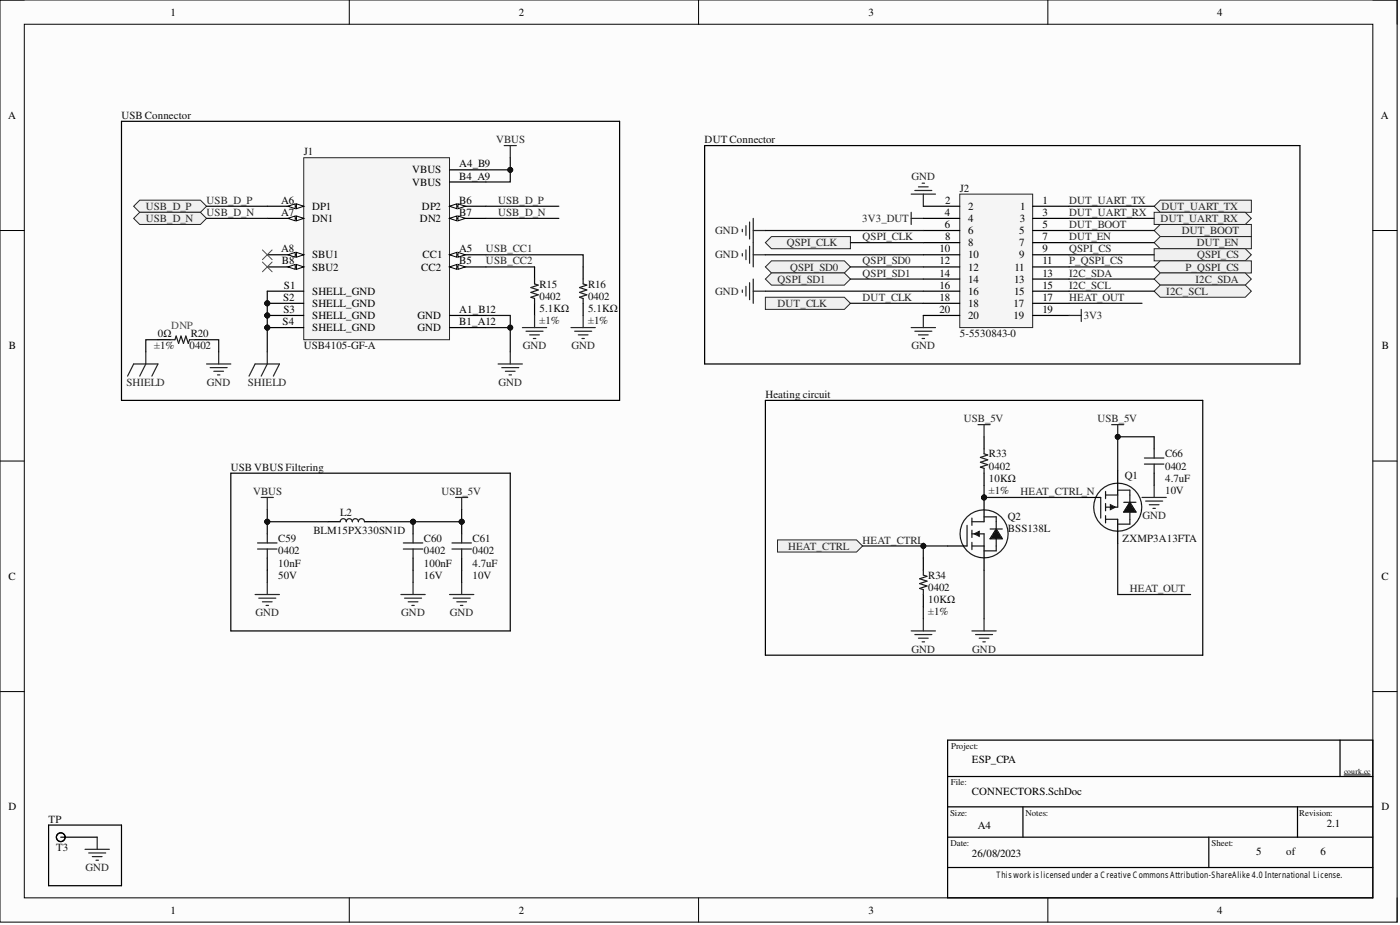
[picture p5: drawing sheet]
<svg xmlns="http://www.w3.org/2000/svg" width="292mm" height="193mm" viewBox="0 0 292 193" stroke-linecap="round" stroke-linejoin="round" font-family="sans-serif">
<path d="M0 0h291.5v192.4h-291.5z" fill-rule="evenodd" fill="#fcfcfc"/>
<path d="M0 0h291.5v192.4h-291.5z" fill="none" stroke="#000" stroke-width=".21"/>
<path d="M5.1 5.1h281.3v182.2h-281.3z" fill-rule="evenodd" fill="#fcfcfc"/>
<g fill="none" stroke="#000" stroke-width=".21">
<path d="M0 0h5.1M72.9 0v5.1M145.8 0v5.1M218.6 0v5.1M286.4 0h5.1v5.1M5.1 5.1h281.3v182.2h-281.3zM0 48.1h5.1M286.4 48.1h5.1M0 96.2h5.1M286.4 96.2h5.1M0 144.3h5.1M286.4 144.3h5.1"/>
<path d="M72.9 187.3v5.1M145.8 187.3v5.1M218.6 187.3v5.1M291.5 187.3v5.1"/>
</g>
<g fill="#0e0e0e" stroke="#0e0e0e" stroke-width=".21">
<circle cx="55.8" cy="63.3" r=".51"/>
<circle cx="55.8" cy="65.8" r=".51"/>
<circle cx="55.8" cy="68.3" r=".51"/>
</g>
<path d="M63.4 32.9h30.4v38h-30.4z" fill-rule="evenodd" fill="#f5f5f5"/>
<path d="M63.4 32.9h30.4v38h-30.4z" fill="none" stroke="#262626" stroke-width=".21"/>
<path d="M93.8 53.2h7.6" fill="none" stroke="#000" stroke-width=".25"/>
<g fill="#fbfbfb" stroke="#000" stroke-width=".21">
<path d="M93.8 53.2l1.5-.6v1.1z"/>
<path d="M95.6 52.6l1.5 .6-1.5 .5z"/>
</g>
<path d="M55.8 43h7.6" fill="none" stroke="#000" stroke-width=".25"/>
<g fill="#fbfbfb" stroke="#000" stroke-width=".21">
<path d="M61.8 42.5l1.6 .5-1.6 .5z"/>
<path d="M60.1 43l1.5-.5v1z"/>
</g>
<path d="M55.8 45.6h7.6" fill="none" stroke="#000" stroke-width=".25"/>
<g fill="#fbfbfb" stroke="#000" stroke-width=".21">
<path d="M61.8 45.1l1.6 .5-1.6 .5z"/>
<path d="M60.1 45.6l1.5-.5v1z"/>
</g>
<path d="M55.8 53.2h7.6" fill="none" stroke="#000" stroke-width=".25"/>
<g fill="#fbfbfb" stroke="#000" stroke-width=".21">
<path d="M61.8 52.6l1.6 .6-1.6 .5z"/>
<path d="M60.1 53.2l1.5-.6v1.1z"/>
</g>
<path d="M93.8 35.4h7.6M93.8 38h7.6M93.8 55.7h7.6" fill="none" stroke="#000" stroke-width=".25"/>
<g fill="#fbfbfb" stroke="#000" stroke-width=".21">
<path d="M93.8 55.7l1.5-.5v1z"/>
<path d="M95.6 55.2l1.5 .5-1.5 .5z"/>
</g>
<path d="M93.8 43h7.6" fill="none" stroke="#000" stroke-width=".25"/>
<g fill="#fbfbfb" stroke="#000" stroke-width=".21">
<path d="M93.8 43l1.5-.5v1z"/>
<path d="M95.6 42.5l1.5 .5-1.5 .5z"/>
</g>
<path d="M93.8 45.6h7.6" fill="none" stroke="#000" stroke-width=".25"/>
<g fill="#fbfbfb" stroke="#000" stroke-width=".21">
<path d="M93.8 45.6l1.5-.5v1z"/>
<path d="M95.6 45.1l1.5 .5-1.5 .5z"/>
</g>
<path d="M55.8 55.7h7.6" fill="none" stroke="#000" stroke-width=".25"/>
<g fill="#fbfbfb" stroke="#000" stroke-width=".21">
<path d="M61.8 55.2l1.6 .5-1.6 .5z"/>
<path d="M60.1 55.7l1.5-.5v1z"/>
</g>
<path d="M55.8 65.8h7.6M55.8 68.3h7.6M55.8 60.7h7.6M55.8 63.3h7.6M93.8 65.8h7.6M93.8 68.3h7.6" fill="none" stroke="#000" stroke-width=".25"/>
<g fill="#0e0e0e" stroke="#0e0e0e" stroke-width=".21">
<circle cx="55.8" cy="63.3" r=".51"/>
<circle cx="55.8" cy="65.8" r=".51"/>
<circle cx="55.8" cy="68.3" r=".51"/>
</g>
<path d="M105.2 30.4h2.5M106.5 30.4v2.5M52 78.5l1.2-2.6h5.1l-1.3 2.6M55.8 73.4v2.5l-1.3 2.6M103.9 75.9h5.1M104.7 76.7h3.5M105.4 77.5h2.1M106.2 78.2h.5M106.5 73.4v2.5" fill="none" stroke="#262626" stroke-width=".25"/>
<path d="M54.8 52.1l2 2.1M54.8 54.7l2 2M56.8 52.1l-2 2.1M56.8 54.7l-2 2" fill="none" stroke="#4c4c4c" stroke-width=".21"/>
<g fill="#f0f0f0" stroke="#262626" stroke-width=".21">
<path d="M27.9 43l1.2-1.2h12.7l1.3 1.2-1.3 1.3h-12.7z" fill-rule="evenodd"/>
<path d="M27.9 45.6l1.2-1.3h12.7l1.3 1.3-1.3 1.2h-12.7z" fill-rule="evenodd"/>
</g>
<g fill="#0e0e0e" stroke="#0e0e0e" stroke-width=".21">
<circle cx="55.8" cy="108.8" r=".51"/>
<circle cx="96.3" cy="108.8" r=".51"/>
<circle cx="86.2" cy="108.8" r=".51"/>
</g>
<g fill="none" stroke="#000" stroke-width=".25">
<path d="M25.3 25.3h104v58.2h-104zM111.5 55.7v2.5M121.7 55.7v2.5M111.5 63.3v2.5M121.7 63.3v2.5M48.2 98.7h58.3v32.9h-58.3zM55.8 108.8v2.6M55.8 116.4v2.6M68.4 108.8h2.6M76 108.8h2.6M86.2 108.8v2.6M86.2 116.4v2.6"/>
<path d="M96.3 108.8v2.6M96.3 116.4v2.6"/>
</g>
<g fill="none" stroke="#1c1c1c" stroke-width=".25">
<path d="M111.5 58.2v1l.8 .3-1.5 .5 1.5 .5-1.5 .5 1.5 .5-1.5 .5 .7 .3v1M121.7 58.2v1l.7 .3-1.5 .5 1.5 .5-1.5 .5 1.5 .5-1.5 .5 .8 .3v1M53.7 113.3h4.1M53.7 114.5h4.1M55.8 111.4v1.9M55.8 114.5v1.9M71 108.8a.63 .63 0 0 1 .6-.6 .63 .63 0 0 1 .6 .6 .63 .63 0 0 1 .7-.6 .63 .63 0 0 1 .6 .6 .63 .63 0 0 1 .6-.6 .63 .63 0 0 1 .7 .6 .63 .63 0 0 1 .6-.6 .63 .63 0 0 1 .6 .6M84.2 113.3h4M84.2 114.5h4M86.2 111.4v1.9M86.2 114.5v1.9M94.3 113.3h4.1"/>
<path d="M94.3 114.5h4.1M96.3 111.4v1.9M96.3 114.5v1.9"/>
</g>
<g fill="none" stroke="#262626" stroke-width=".25">
<path d="M190.9 39.7h3.5M191.6 39h2.1M192.4 38.2h.5M190.1 44.3v2.5M190.1 45.6h2.5M190.1 40.5h5.1M192.6 40.5v2.5M109 68.3h5.1M109.8 69.1h3.5M110.5 69.9h2M111.3 70.6h.5M111.5 65.8v2.5"/>
<path d="M119.1 68.3h5.1M119.9 69.1h3.5M120.7 69.9h2M121.4 70.6h.5M121.7 65.8v2.5M190.1 68.3h5.1M190.9 69.1h3.5M191.6 69.9h2.1M192.4 70.6h.5M192.6 65.8v2.5M54.5 103.8h2.5M55.8 103.8v2.5"/>
<path d="M95.1 103.8h2.5M96.3 103.8v2.5M53.2 124h5.1M54 124.8h3.5M54.8 125.5h2M55.5 126.3h.5M55.8 121.5v2.5M83.6 124h5.1M84.4 124.8h3.6M85.2 125.5h2M85.9 126.3h.5M86.2 121.5v2.5"/>
<path d="M93.8 124h5.1M94.5 124.8h3.6M95.3 125.5h2M96.1 126.3h.5M96.3 121.5v2.5"/>
</g>
<g fill="#f0f0f0" stroke="#262626" stroke-width=".21">
<path d="M159.7 50.6l1.3-1.2h16.4v2.5h-16.4z" fill-rule="evenodd"/>
<path d="M161 54.4h15.2l1.2 1.3-1.2 1.2h-15.2l-1.3-1.2z" fill-rule="evenodd"/>
</g>
<path d="M154.9 47.8v.5M154.9 52.9v.5M155.6 47.1v2M155.6 52.1v2.1M156.4 46.3v3.6M156.4 51.4v3.5M157.2 45.6v10.1M157.2 48.1h2.5M157.2 53.2h2.5" fill="none" stroke="#262626" stroke-width=".25"/>
<path d="M147 30.4h124.2v45.5h-124.2z" fill="none" stroke="#000" stroke-width=".25"/>
<path d="M200.2 40.5h15.3v27.8h-15.3z" fill-rule="evenodd" fill="#f5f5f5"/>
<path d="M200.2 40.5h15.3v27.8h-15.3z" fill="none" stroke="#262626" stroke-width=".21"/>
<g fill="none" stroke="#000" stroke-width=".25">
<path d="M192.6 43h7.6M192.6 45.6h7.6M192.6 48.1h7.6M192.6 50.6h7.6M192.6 53.2h7.6M192.6 55.7h7.6M192.6 58.2h7.6M215.5 43h7.6M215.5 45.6h7.6M215.5 48.1h7.6M215.5 50.6h7.6M215.5 53.2h7.6"/>
<path d="M215.5 55.7h7.6M215.5 58.2h7.6M33 70.9h2.5M40.6 70.9h2.5M192.6 60.7h7.6M192.6 63.3h7.6M192.6 65.8h7.6M215.5 60.7h7.6M215.5 63.3h7.6M215.5 65.8h7.6M10.1 172.1h15.2v12.7h-15.2zM12.7 174.6h7.6"/>
<circle cx="12.7" cy="174.7" r=".91"/>
</g>
<path d="M35.5 70.9h1l.3-.8 .5 1.5 .5-1.5 .5 1.5 .5-1.5 .5 1.5 .2-.7h1.1" fill="none" stroke="#1c1c1c" stroke-width=".25"/>
<path d="M26.6 78.5l1.3-2.6h5.1l-1.3 2.6M30.4 73.4v2.5l-1.3 2.6M43.1 75.9h5.1M43.9 76.7h3.5M44.6 77.5h2M45.4 78.2h.5M45.6 73.4v2.5M17.7 177.2h5.1M18.5 177.9h3.6M19.3 178.7h2M20 179.5h.5M20.3 174.6v2.6" fill="none" stroke="#262626" stroke-width=".25"/>
<path d="M159.7 62h16.5l1.2 1.3-1.2 1.2h-16.5z" fill-rule="evenodd" fill="#f0f0f0" stroke="#262626" stroke-width=".21"/>
<g fill="none" stroke="#000" stroke-width=".25">
<path d="M159.7 83.5h91.2v53.2h-91.2zM205.3 91.1v2.6M205.3 98.7v2.5M233.2 98.2v5.1M192.6 116.4v2.6M197.7 113.9h4.1M205.3 103.8v5M205.3 113.9v5.1M225.6 103.8h4.1M233.2 108.3v5.1M192.6 124v2.6M197.7 154.4h88.7v32.9h-88.7z"/>
<path d="M279.6 154.4v7.6M197.7 174.6h88.7M197.7 168.3h88.7M197.7 162h88.7M213.4 168.3v6.3M252.2 174.6v6.4M270.7 168.3v6.3M197.7 181h88.7"/>
</g>
<path d="M280.4 161.7h5.5" fill="none" stroke="#000" stroke-width=".21"/>
<g fill="#0e0e0e" stroke="#0e0e0e" stroke-width=".21">
<circle cx="205.3" cy="103.8" r=".51"/>
<circle cx="233.2" cy="91.1" r=".51"/>
</g>
<g fill="none" stroke="#1c1c1c" stroke-width=".25">
<path d="M205.3 93.7v1l.8 .2-1.5 .5 1.5 .5-1.5 .5 1.5 .5-1.5 .5 .7 .3v1M192.6 119v1l.8 .2-1.5 .5 1.5 .5-1.5 .5 1.5 .6-1.5 .5 .7 .2v1M201.8 109.6v4.3M202.8 111.4h2.5v2.5h-2.5M202.8 108.8h2.5M202.8 108.1v1.5M202.8 110.6v1.5M202.8 113.1v1.6M205.3 107.8h2.6v7.1h-2.6M206.6 110.4h2.5M207.9 110.4l1.2 2h-2.5zM209.7 113.7a5 5 0 0 0-4.2-7.3 5 5 0 0 0-4.7 7 5 5 0 0 0 8.4 1.2l.5-.7"/>
<path d="M229.7 103.8v4.3M230.7 108.3h2.5M230.7 103.3h2.5v2.5h-2.5M230.7 102.5v1.5M230.7 105v1.6M230.7 107.6v1.5M233.2 102.3h2.5v7h-2.5M234.5 104.8h2.5M235.7 104.8l1.3 2h-2.5zM237.6 108.2a5 5 0 0 0-4.2-7.4 5 5 0 0 0-4.8 7 5 5 0 0 0 8.4 1.2l.6-.7"/>
</g>
<g fill="#1c1c1c" stroke="#1c1c1c" stroke-width=".25">
<path d="M203.3 111.4l1-.5v1z"/>
<path d="M231.7 105.3l1 .5-1 .5z"/>
</g>
<g fill="#1c1c1c" stroke="#1c1c1c" stroke-width=".21">
<path d="M207.9 110.4l1.2 2h-2.5z"/>
<path d="M235.7 104.8l1.3 2h-2.5z"/>
</g>
<g fill="none" stroke="#262626" stroke-width=".25">
<path d="M204.1 88.6h2.5M205.3 88.6v2.5M231.9 88.6h2.6M233.2 88.6v2.5M190.1 131.6h5.1M190.9 132.4h3.5M191.6 133.1h2.1M192.4 133.9h.5M192.6 129.1v2.5M202.8 131.6h5.1M203.5 132.4h3.6M204.3 133.1h2"/>
<path d="M205.1 133.9h.5M205.3 129.1v2.5"/>
</g>
<path d="M161 56.9h15.2l1.2 1.3-1.2 1.3h-15.2l-1.3-1.3z" fill-rule="evenodd" fill="#f0f0f0" stroke="#262626" stroke-width=".21"/>
<path d="M155.6 59.7v2.1M156.4 59v3.5M157.2 58.2v5.1M154.9 60.5v.5M157.2 60.7h2.5M223.1 65.8h2.5M225.6 64.5v2.6" fill="none" stroke="#262626" stroke-width=".25"/>
<g fill="#f0f0f0" stroke="#262626" stroke-width=".21">
<path d="M240.8 48.1l1.3-1.3h19v2.6h-19z" fill-rule="evenodd"/>
<path d="M240.8 50.6l1.3-1.2h19v2.5h-19z" fill-rule="evenodd"/>
<path d="M240.8 43l1.3-1.2h19v2.5h-19z" fill-rule="evenodd"/>
<path d="M240.8 44.3h19l1.3 1.3-1.3 1.2h-19z" fill-rule="evenodd"/>
<path d="M240.8 51.9h19l1.3 1.3-1.3 1.2h-19z" fill-rule="evenodd"/>
<path d="M240.8 55.7l1.3-1.3h19v2.5h-19z" fill-rule="evenodd"/>
<path d="M240.8 58.2l1.3-1.3h17.7l1.3 1.3-1.3 1.3h-17.7z" fill-rule="evenodd"/>
<path d="M240.8 60.7l1.3-1.2h17.7l1.3 1.2-1.3 1.3h-17.7z" fill-rule="evenodd"/>
<path d="M162.2 112.6h16.5l1.3 1.3-1.3 1.3h-16.5z" fill-rule="evenodd"/>
</g>
<g fill="none" stroke="#0e0e0e" stroke-width=".25">
<path d="M101.4 35.4h5.1M106.5 32.9v5.1h-5.1M43.1 43h12.7M43.1 45.6h12.7M101.4 53.2h20.3v2.5M101.4 43h15.2M101.4 45.6h15.2M101.4 55.7h10.1M159.7 48.1h32.9M159.7 53.2h32.9M177.4 55.7h15.2M177.4 50.6h15.2"/>
<path d="M177.4 58.2h15.2M223.1 43h17.7M223.1 45.6h17.7M223.1 55.7h17.7M223.1 50.6h17.7M223.1 48.1h17.7M223.1 53.2h17.7M223.1 58.2h17.7M33 70.9h-2.6v2.5M43.1 70.9h2.5v2.5M55.8 60.7v12.7M101.4 65.8h5.1v7.6"/>
<path d="M101.4 68.3h5.1M159.7 60.7h32.9M177.4 63.3h15.2M223.1 60.7h17.7M223.1 63.3h15.2M240.8 91.1h-7.6v7.1M55.8 106.3v2.5h12.6M55.8 119v2.5M86.2 119v2.5M96.3 106.3v2.5h-17.7M96.3 119v2.5M180 113.9h17.7"/>
<path d="M192.6 113.9v2.5M205.3 101.2v2.6h20.3M205.3 119v10.1M233.2 113.4v10.6h15.2M192.6 126.6v2.5"/>
</g>
<g fill="#0e0e0e" stroke="#0e0e0e" stroke-width=".21">
<circle cx="106.5" cy="35.4" r=".51"/>
<circle cx="106.5" cy="68.3" r=".51"/>
<circle cx="55.8" cy="63.3" r=".51"/>
<circle cx="55.8" cy="65.8" r=".51"/>
<circle cx="55.8" cy="68.3" r=".51"/>
<circle cx="55.8" cy="108.8" r=".51"/>
<circle cx="96.3" cy="108.8" r=".51"/>
<circle cx="86.2" cy="108.8" r=".51"/>
<circle cx="192.6" cy="113.9" r=".51"/>
<circle cx="205.3" cy="103.8" r=".51"/>
<circle cx="233.2" cy="91.1" r=".51"/>
</g>
<path d="M240.8 91.1v2.6M240.8 98.7v2.5" fill="none" stroke="#000" stroke-width=".25"/>
<path d="M238.8 95.6h4M238.8 96.8h4M240.8 93.7v1.9M240.8 96.8v1.9" fill="none" stroke="#1c1c1c" stroke-width=".25"/>
<path d="M238.3 103.8h5M239 104.5h3.6M239.8 105.3h2M240.6 106.1h.5M240.8 101.2v2.6" fill="none" stroke="#262626" stroke-width=".25"/>
<g font-size="2.3">
<text x="35.6" y="3.3">1</text>
<text x="108.2" y="3.3">2</text>
<text x="181.2" y="3.3">3</text>
<text x="254" y="3.3">4</text>
<text x="1.7" y="24.8">A</text>
<text x="288.1" y="24.8">A</text>
<text x="95.8" y="34.9">A4_B9</text>
<text x="86" y="36.2">VBUS</text>
<text x="86" y="38.7">VBUS</text>
<text x="95.8" y="37.5">B4_A9</text>
<text x="58.6" y="42.5">A6</text>
<text x="58.6" y="45.1">A7</text>
<text x="65.1" y="43.8">DP1</text>
<text x="65.1" y="46.3">DN1</text>
<text x="87.6" y="46.3">DN2</text>
<text x="88" y="43.8">DP2</text>
<text x="95.8" y="42.5">B6</text>
<text x="95.8" y="45.1">B7</text>
<text x="197.1" y="45.1">4</text>
<text x="197.1" y="47.6">6</text>
<text x="197.2" y="42.5">2</text>
<text x="202" y="43.8">2</text>
<text x="202" y="46.3">4</text>
<text x="212.8" y="46.3">3</text>
<text x="212.8" y="43.8">1</text>
<text x="217.5" y="42.5">1</text>
<text x="217.5" y="45.1">3</text>
<text x="217.5" y="47.6">5</text>
<text x="58.6" y="52.6">A8</text>
<text x="65.1" y="53.9">SBU1</text>
<text x="88.1" y="53.9">CC1</text>
<text x="95.8" y="52.6">A5</text>
<text x="196" y="52.6">10</text>
<text x="197.2" y="50.1">8</text>
<text x="202" y="48.8">6</text>
<text x="202" y="51.4">8</text>
<text x="202" y="53.9">10</text>
<text x="212.7" y="48.8">5</text>
<text x="212.7" y="51.4">7</text>
<text x="212.7" y="53.9">9</text>
<text x="217.5" y="50.1">7</text>
<text x="217.5" y="52.6">9</text>
<text x="58.8" y="55.2">B8</text>
<text x="65.1" y="56.4">SBU2</text>
<text x="87.9" y="56.4">CC2</text>
<text x="95.8" y="55.2">B5</text>
<text x="196" y="55.2">12</text>
<text x="196" y="57.7">14</text>
<text x="202" y="56.4">12</text>
<text x="202" y="59">14</text>
<text x="211.6" y="59">13</text>
<text x="211.7" y="56.4">11</text>
<text x="217.5" y="57.7">13</text>
<text x="217.5" y="55.2">11</text>
<text x="59.1" y="62.8">S2</text>
<text x="59.1" y="65.3">S3</text>
<text x="59.2" y="60.2">S1</text>
<text x="65.1" y="61.5">SHELL_GND</text>
<text x="65.1" y="64">SHELL_GND</text>
<text x="95.8" y="65.3">A1_B12</text>
<text x="196" y="60.2">16</text>
<text x="196" y="62.8">18</text>
<text x="196" y="65.3">20</text>
<text x="202" y="61.5">16</text>
<text x="202" y="64">18</text>
<text x="211.5" y="64">17</text>
<text x="211.6" y="61.5">15</text>
<text x="217.5" y="60.2">15</text>
<text x="217.5" y="62.8">17</text>
<text x="217.5" y="65.3">19</text>
<text x="59" y="67.8">S4</text>
<text x="65.1" y="66.6">SHELL_GND</text>
<text x="65.1" y="69.1">SHELL_GND</text>
<text x="87.1" y="66.6">GND</text>
<text x="87.1" y="69.1">GND</text>
<text x="95.8" y="67.8">B1_A12</text>
<text x="202" y="66.6">20</text>
<text x="211.5" y="66.6">19</text>
<text x="1.9" y="72.9">B</text>
<text x="288.3" y="72.9">B</text>
<text x="1.8" y="121">C</text>
<text x="288.2" y="121">C</text>
<text x="202.8" y="159.2">ESP_CPA</text>
<text x="202.8" y="165.8">CONNECTORS.SchDoc</text>
<text x="1.8" y="169.1">D</text>
<text x="204.1" y="172.9">A4</text>
<text x="276.8" y="172.6">2.1</text>
<text x="288.2" y="169.1">D</text>
<text x="202.8" y="178.7">26/08/2023</text>
<text x="262.1" y="178.4">5</text>
<text x="275.5" y="178.4">6</text>
<text x="35.6" y="190.6">1</text>
<text x="108.2" y="190.6">2</text>
<text x="181.2" y="190.6">3</text>
<text x="254" y="190.6">4</text>
</g>
<g font-size="2.3" fill="#0e0e0e">
<text x="25.3" y="24.8">USB Connector</text>
<text x="147" y="29.9">DUT Connector</text>
<text x="63.4" y="32.4">J1</text>
<text x="200.2" y="40">J2</text>
<text x="112.5" y="60">R15</text>
<text x="122.7" y="60">R16</text>
<text x="112.5" y="62.5">0402</text>
<text x="112.5" y="65">5.1KΩ</text>
<text x="122.7" y="62.5">0402</text>
<text x="122.7" y="65">5.1KΩ</text>
<text x="33" y="70.4">0Ω</text>
<text x="39.8" y="70.4">R20</text>
<text x="112.5" y="67.6">±1%</text>
<text x="122.7" y="67.6">±1%</text>
<text x="200.2" y="70.4">5-5530843-0</text>
<text x="32.2" y="72.9">±1%</text>
<text x="39.5" y="72.9">0402</text>
<text x="63.4" y="72.9">USB4105-GF-A</text>
<text x="159.7" y="83">Heating circuit</text>
<text x="206.3" y="95.4">R33</text>
<text x="243.1" y="95.4">C66</text>
<text x="48.2" y="98.2">USB VBUS Filtering</text>
<text x="206.3" y="98">0402</text>
<text x="206.3" y="100.5">10KΩ</text>
<text x="234.7" y="100">Q1</text>
<text x="243.1" y="98">0402</text>
<text x="243.1" y="100.5">4.7uF</text>
<text x="71" y="107.6">L2</text>
<text x="206.3" y="103">±1%</text>
<text x="243.1" y="103">10V</text>
<text x="58" y="113.1">C59</text>
<text x="65.4" y="111.4">BLM15PX330SN1D</text>
<text x="88.5" y="113.1">C60</text>
<text x="98.6" y="113.1">C61</text>
<text x="210.3" y="108.4">Q2</text>
<text x="210.3" y="110.9">BSS138L</text>
<text x="234.2" y="113.1">ZXMP3A13FTA</text>
<text x="58" y="115.7">0402</text>
<text x="58" y="118.2">10nF</text>
<text x="88.5" y="115.7">0402</text>
<text x="88.5" y="118.2">100nF</text>
<text x="98.6" y="115.7">0402</text>
<text x="98.6" y="118.2">4.7uF</text>
<text x="58" y="120.7">50V</text>
<text x="88.5" y="120.7">16V</text>
<text x="98.6" y="120.7">10V</text>
<text x="193.7" y="123.3">0402</text>
<text x="193.7" y="125.8">10KΩ</text>
<text x="193.7" y="120.7">R34</text>
<text x="193.7" y="128.3">±1%</text>
<text x="10.1" y="171.6">TP</text>
<text x="11.7" y="177.6">T3</text>
<text x="268.4" y="178.4">of</text>
</g>
<g font-size="2.3" fill="#262626">
<text x="103.5" y="29.9">VBUS</text>
<text x="190.2" y="37.5">GND</text>
<text x="30.4" y="43.8">USB_D_P</text>
<text x="30.4" y="46.3">USB_D_N</text>
<text x="43.1" y="42.5">USB_D_P</text>
<text x="43.1" y="45.1">USB_D_N</text>
<text x="103.9" y="42.5">USB_D_P</text>
<text x="103.9" y="45.1">USB_D_N</text>
<text x="179.9" y="46.3">3V3_DUT</text>
<text x="223.1" y="47.6">DUT_BOOT</text>
<text x="223.1" y="45.1">DUT_UART_RX</text>
<text x="223.1" y="42.5">DUT_UART_TX</text>
<text x="242.2" y="46.3">DUT_UART_RX</text>
<text x="242.3" y="43.8">DUT_UART_TX</text>
<text x="101.4" y="52.6">USB_CC1</text>
<text x="149.2" y="48.8">GND</text>
<text x="149.2" y="53.9">GND</text>
<text x="164.2" y="51.4">QSPI_CLK</text>
<text x="180" y="50.1">QSPI_CLK</text>
<text x="223.1" y="50.1">DUT_EN</text>
<text x="223.1" y="52.6">QSPI_CS</text>
<text x="246.6" y="48.8">DUT_BOOT</text>
<text x="249.7" y="51.4">DUT_EN</text>
<text x="249.8" y="53.9">QSPI_CS</text>
<text x="101.4" y="55.2">USB_CC2</text>
<text x="162.2" y="59">QSPI_SD1</text>
<text x="164.8" y="56.4">QSPI_SD0</text>
<text x="180" y="55.2">QSPI_SD0</text>
<text x="180" y="57.7">QSPI_SD1</text>
<text x="223.1" y="55.2">P_QSPI_CS</text>
<text x="223.1" y="57.7">I2C_SDA</text>
<text x="247.3" y="56.4">P_QSPI_CS</text>
<text x="249.4" y="59">I2C_SDA</text>
<text x="149.2" y="61.5">GND</text>
<text x="162.2" y="64">DUT_CLK</text>
<text x="180" y="62.8">DUT_CLK</text>
<text x="223.1" y="60.2">I2C_SCL</text>
<text x="223.1" y="62.8">HEAT_OUT</text>
<text x="243.3" y="61.5">I2C_SCL</text>
<text x="226.1" y="66.6">3V3</text>
<text x="109.1" y="72.9">GND</text>
<text x="119.2" y="72.9">GND</text>
<text x="190.2" y="72.9">GND</text>
<text x="26.4" y="80.5">SHIELD</text>
<text x="43.2" y="80.5">GND</text>
<text x="51.7" y="80.5">SHIELD</text>
<text x="104" y="80.5">GND</text>
<text x="201.1" y="88.1">USB_5V</text>
<text x="229" y="88.1">USB_5V</text>
<text x="52.8" y="103.3">VBUS</text>
<text x="92.1" y="103.3">USB_5V</text>
<text x="212.9" y="103.3">HEAT_CTRL_N</text>
<text x="180" y="113.4">HEAT_CTRL</text>
<text x="238.4" y="108.3">GND</text>
<text x="164.4" y="114.7">HEAT_CTRL</text>
<text x="235.7" y="123.5">HEAT_OUT</text>
<text x="53.3" y="128.6">GND</text>
<text x="83.7" y="128.6">GND</text>
<text x="93.9" y="128.6">GND</text>
<text x="190.2" y="136.2">GND</text>
<text x="202.9" y="136.2">GND</text>
<text x="17.8" y="181.7">GND</text>
</g>
<text font-size="2.3" fill="#4c4c4c" x="35.7" y="68.6">DNP</text>
<g font-size="1.9" fill="#0e0e0e">
<text x="198.5" y="156.3">Project:</text>
<text x="198.4" y="163.9">File:</text>
<text x="198.2" y="170.2">Size:</text>
<text x="213.9" y="170.2">Notes:</text>
<text x="271.1" y="170.2">Revision:</text>
<text x="198.3" y="176.5">Date:</text>
<text x="252.8" y="176.5">Sheet:</text>
</g>
<text font-size="1.9" x="207.9" y="183.1">This work is licensed under a C reative C ommons Attribution-ShareAlike 4.0 International License.</text>
<text font-size="1.6" x="280.4" y="161.5">courk.cc</text>
</svg>
